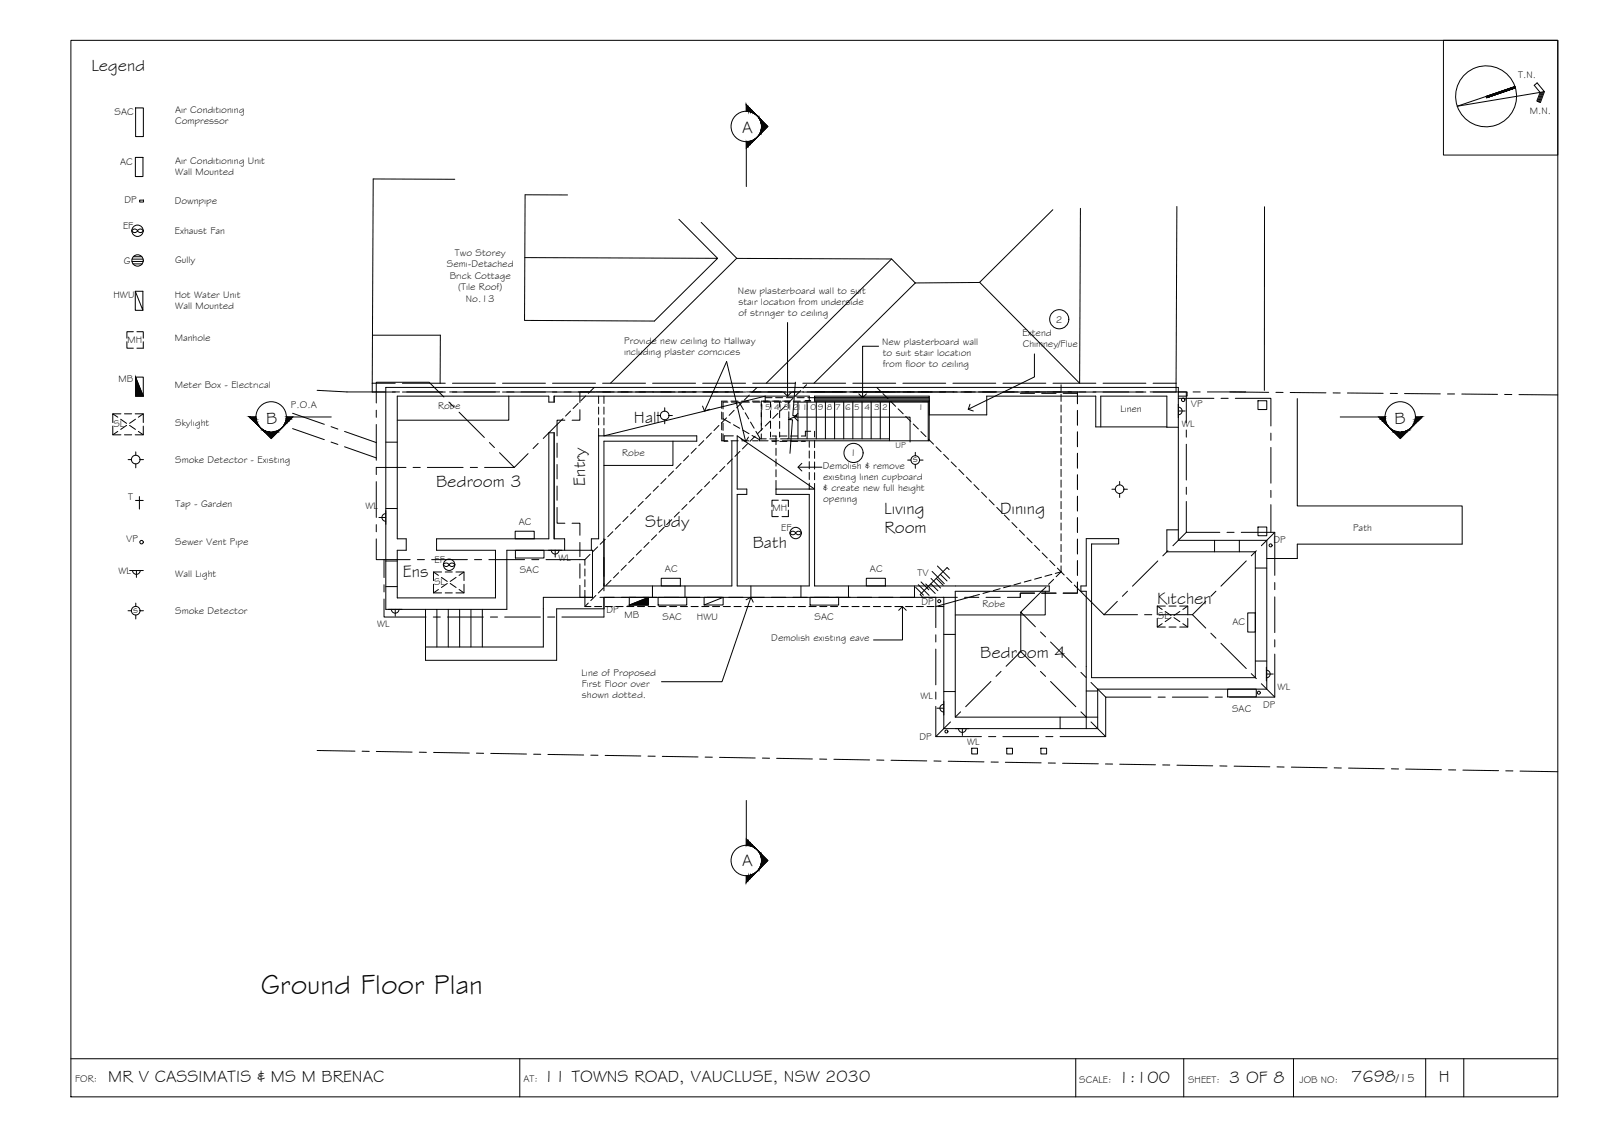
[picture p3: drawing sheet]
<svg xmlns="http://www.w3.org/2000/svg" width="420mm" height="297mm" viewBox="0 0 420 297" stroke-linecap="round" stroke-linejoin="round" font-family="sans-serif">
<!-- layer: BORDER -->
<g fill="none" stroke="#000" stroke-width=".26">
<path d="M18.6 10.6h390v277h-390zM378.6 10.6h30v30.1h-30zM397.3 22.7l-15.1 5.1 22.9-3.8-2-2.3-.7 .7 1.5 1.8-.8 2.3 .9 .4 1.1-2.9M397.5 23l-7.6 2.6M404.2 24.2l-.9 2.4M404.5 24.1l-1 2.6M404.8 24.1l-1 2.7M18.6 277.6h390M136.3 277.6v10M282.1 277.6v10M310.5 277.6v10M339.2 277.6v10"/>
<path d="M373.9 277.6v10M383.9 277.6v10"/>
<circle cx="389.8" cy="25.3" r="8"/>
</g>
<!-- layer: SECTION POINT -->
<g fill="#000" stroke="#000" stroke-width=".26">
<path d="M198.2 36.3l.4-.3zM198.2 29.9l.4 .4zM199 35.6l-.4 .4zM199 30.7l.2 .6zM199.7 31.5l1.7 1.7-1.7 1.6zM67.9 111.8l.4 .4zM68.7 112.5l.5 .3zM69.5 113.3h3.3l-1.7 1.7zM73.5 112.5l.4-.3zM74.3 111.8l-.4 .4zM364 111.8l.4 .4zM364.4 112.2l.5 .3z"/>
<path d="M365.6 113.3h3.3l-1.7 1.7zM369.2 112.8l.5-.3zM370.4 111.8l-.3 .4zM198.2 222.4l.4 .4zM198.2 228.8l.4-.4zM198.6 222.8l.4 .4zM199.2 227.5l-.2 .6zM199.7 224l1.7 1.6-1.7 1.7z"/>
<path d="M195.7 27.5l.6 .5v1.2zM195.7 27.5v1.7h.6z"/>
<path d="M195.7 37.2l.6-.1v1.2zM195.7 37.2v1.6l.6-.5z"/>
<path d="M196.3 28l.5 .5v.8zM196.3 28v1.2l.5 .1z"/>
<path d="M196.3 37.1l.5-.1v.8zM196.3 37.1v1.2l.5-.5z"/>
<path d="M196.8 28.5l.5 .5v.5zM196.8 28.5v.8l.5 .2z"/>
<path d="M196.8 37l.5-.1v.4zM196.8 37v.8l.5-.5z"/>
<path d="M197.3 29l.4 .7zM197.3 29v.5l.4 .2z"/>
<path d="M197.3 36.9l.4-.3v.2zM197.3 36.9v.4l.4-.5z"/>
<path d="M197.7 29.5l.5 .5zM197.7 29.5l.5 .5z"/>
<path d="M197.7 36.6l.5-.3zM197.7 36.6v.2l.5-.4z"/>
<path d="M199 30.7l.2 .6zM198.6 30.3l.4 .5z"/>
<path d="M199.2 35.1l-.2 .5zM199 35.6l.2-.3z"/>
<path d="M199.2 31l.3 .3v.5zM199.2 31l.3 .8z"/>
<path d="M199.5 34.6v.5h-.3zM199.2 35.1v.2l.3-.2z"/>
<path d="M199.5 31.3l.2 .1v.9zM199.5 31.3l.2 1z"/>
<path d="M199.7 34v.9l-.2-.3zM199.5 34.6v.5l.2-.2z"/>
<path d="M199.7 31.4v1.5zM199.7 31.4v1.5z"/>
<path d="M199.7 33.5v1.3zM199.7 34v.9z"/>
<path d="M65.5 109.3l.5 .5h1.1zM65.5 109.3h1.6v.5z"/>
<path d="M66 109.8l.5 .6h.8zM66 109.8h1.1l.2 .6z"/>
<path d="M66.5 110.4l.5 .4h.4zM66.5 110.4h.8l.1 .4z"/>
<path d="M67 110.8l.7 .5zM67 110.8h.4l.3 .5z"/>
<path d="M67.5 111.3l.5 .5zM67.5 111.3l.5 .5z"/>
<path d="M69 112.8l.2 .3h.5zM69 112.8l.7 .3z"/>
<path d="M68.7 112.5l.5 .3zM68.3 112.2l.4 .3z"/>
<path d="M69.2 113.1l.2 .1h.9zM69.2 113.1l1.1 .1z"/>
<path d="M69.4 113.2l1.4 .1zM69.4 113.2l1.4 .1z"/>
<path d="M71.4 113.3h1.4zM72 113.2h.9z"/>
<path d="M72 113.2h.9l-.4-.1zM72.5 113.1h.5l-.1 .1z"/>
<path d="M72.5 113.1h.5v-.3zM73 112.8h.3l-.3 .3z"/>
<path d="M73 112.8l.5-.3zM73.5 112.5l-.2 .3z"/>
<path d="M74.6 111.3l-.3 .5zM74.6 111.3h.2l-.5 .5z"/>
<path d="M74.8 110.8l-.2 .5h.2zM74.8 110.8h.5l-.5 .5z"/>
<path d="M75 110.4l-.2 .4h.5zM75 110.4h.7l-.4 .4z"/>
<path d="M75.1 109.8l-.1 .6h.7zM75.1 109.8h1.1l-.5 .6z"/>
<path d="M75.1 109.3v.5h1.1zM75.1 109.3h1.7l-.6 .5z"/>
<path d="M362.1 109.8l1.1-.5 .1 .5zM361.6 109.3l.5 .5 1.1-.5z"/>
<path d="M362.6 110.4l.7-.6 .1 .6zM362.1 109.8l.5 .6 .7-.6z"/>
<path d="M363.4 110.4l.2 .4h-.5zM362.6 110.4l.5 .4 .3-.4z"/>
<path d="M363.6 110.8l.2 .5h-.2zM363.1 110.8l.5 .5v-.5z"/>
<path d="M363.8 111.3l.3 .5zM363.6 111.3l.4 .5-.2-.5z"/>
<path d="M364.9 112.5l.4 .3zM364.8 112.5l.3 .3z"/>
<path d="M365.3 112.8l.6 .3h-.6zM365.1 112.8l.2 .3v-.3z"/>
<path d="M365.5 113.2l.4-.1 .5 .1zM365.3 113.1l.2 .1 .4-.1z"/>
<path d="M365.6 113.3h1.4zM365.5 113.2h.9z"/>
<path d="M367.5 113.3l1.5-.1zM367.5 113.3l1.5-.1z"/>
<path d="M368.1 113.2l1.1-.1-.2 .1zM368.1 113.2l1.1-.1z"/>
<path d="M368.6 113.1l.8-.3-.2 .3zM368.6 113.1l.8-.3z"/>
<path d="M369.2 112.8l.5-.3zM369.6 112.5l.5-.3z"/>
<path d="M370.4 111.8l.5-.5zM370.7 111.3l-.3 .5 .5-.5z"/>
<path d="M370.7 111.3l.7-.5zM371 110.8l-.3 .5 .7-.5z"/>
<path d="M371 110.8l.9-.4-.5 .4zM371.1 110.4l-.1 .4 .9-.4z"/>
<path d="M371.1 110.4l1.3-.6-.5 .6zM371.2 109.8l-.1 .6 1.3-.6z"/>
<path d="M371.2 109.8l1.7-.5-.5 .5zM371.2 109.3v.5l1.7-.5z"/>
<path d="M196.3 229.6l-.6 1.7 .6-.5zM195.7 229.6h.6l-.6 1.7z"/>
<path d="M196.3 220.5l-.6 1.1 .6 .1zM195.7 220l.6 .5-.6 1.1z"/>
<path d="M196.8 229.5l-.5 1.3 .5-.6zM196.3 229.6l.5-.1-.5 1.3z"/>
<path d="M196.8 221l-.5 .7 .5 .1zM196.3 220.5l.5 .5-.5 .7z"/>
<path d="M197.3 229.3l-.5 .9 .5-.5zM196.8 229.5l.5-.2-.5 .9z"/>
<path d="M196.8 221.8l.5 .1v-.4zM196.8 221l.5 .5-.5 .3z"/>
<path d="M197.7 229.1l-.4 .6zM197.3 229.3l.4-.2-.4 .6z"/>
<path d="M197.3 221.9l.4 .3v-.2zM197.3 221.5l.4 .5-.4-.1z"/>
<path d="M198.2 228.8l-.5 .5zM197.7 229.1l.5-.3-.5 .5z"/>
<path d="M197.7 222.2l.5 .3zM197.7 222l.5 .4-.5-.2z"/>
<path d="M199.2 227.5l-.2 .6zM199 228l-.4 .4z"/>
<path d="M199 223.2l.2 .5zM199 223.2l.2 .3z"/>
<path d="M199.5 227l-.3 .8 .3-.3zM199.5 227l-.3 .8z"/>
<path d="M199.2 223.7l.3 .5v-.5zM199.2 223.5l.3 .2h-.3z"/>
<path d="M199.7 226.5l-.2 1 .2-.1zM199.7 226.5l-.2 1z"/>
<path d="M199.7 223.9l-.2 .3 .2 .6zM199.5 223.7l.2 .2-.2 .3z"/>
<path d="M199.7 225.9v1.5zM199.7 225.9v1.5z"/>
<path d="M199.7 224v1.3zM199.7 223.9v.9z"/>
</g>
<g fill="none" stroke="#000" stroke-width=".26">
<path d="M195.7 29.2v-1.7l5.7 5.7-5.7 5.6M195.7 37.2v11.7M67.1 109.3h-1.6l5.6 5.7 5.7-5.7M75.1 109.3h11.8M351.5 109.3h11.7M361.6 109.3l5.6 5.7 5.7-5.7h-1.7M195.7 220l5.7 5.6-5.7 5.7v-1.7M195.7 209.9v11.7"/>
<circle cx="195.7" cy="33.2" r="4"/>
<circle cx="71.1" cy="109.3" r="4"/>
<circle cx="367.2" cy="109.3" r="4"/>
<circle cx="195.7" cy="225.6" r="4"/>
</g>
<!-- layer: SERVICES -->
<g fill="none" stroke="#000" stroke-width=".26">
<path d="M35.6 28.3h2v7.5h-2zM35.5 41.3h2v5h-2zM36.6 52.5h1v.5h-1zM34.6 68.6h3M34.6 67.9h2.9M34.8 60.3a.86 .86 0 0 1 1.3 .2 .84 .84 0 0 1-.8 .5 .84 .84 0 0 1-.7-.5zM34.9 69.2h2.4M35 67.3h2.2M35.5 76.4l2 5v-5h-2v5h2M36.1 60.5a.86 .86 0 0 1 1.5 0M36.1 60.5a.86 .86 0 0 0 1.5 0M33.3 89.6v1.7h1.7"/>
<path d="M35 87h-1.7v1.7M35.5 98.9v5h2.1l-2.1-5h2.1v5M35.9 87h1.7v1.7M37.6 89.6v1.7h-1.7M29.6 111.7v2.3h2.1M29.6 108.5h2.1M30.9 109.4l-1.3-.9v2.3M30.9 113.1l-1.3 .9M31.7 109.9l1.5 1.1M32.6 108.5h1.9M32.6 114h1.9M33.2 111.5l-1.5 1.1"/>
<path d="M34 111.5l1.5 1.1M35.5 108.5h2.1v2.3M35.5 109.9l-1.5 1.1M35.6 118.5v.9M36.3 113.1l1.3 .9M37.6 111.7v2.3h-2.1M37.6 108.5l-1.3 .9M172.3 108.9h.9M174.3 106.9v.9M174.3 110.1v1M175.5 108.9h.8M240.1 118.6v.9"/>
<path d="M309 106.7a1.01 1.01 0 0 1 1 1 1.01 1.01 0 0 1-1 1M309 107.8h1.8M309 106v3.6M33.6 120.5h.9M35.5 131.2h2.1M35.6 121.6v1.1M36.6 130.2v3.3M36.7 120.5h.9M99.4 135.7h1.8M101.2 134.7a1.01 1.01 0 0 0-1 1 1.01 1.01 0 0 0 1 1M101.2 133.9v3.6M135.1 139.3h5v2h-5z"/>
<path d="M202.5 133.7v1.7h1.6M204.1 131.1h-1.6v1.7M205.1 131.1h1.7v1.7M206.8 133.7v1.7h-1.7M207.4 139.5a.86 .86 0 0 1 1.3 .2 .84 .84 0 0 1-.8 .5 .84 .84 0 0 1-.7-.5zM208.9 139.5a.86 .86 0 0 1 1.3 .2 .84 .84 0 0 1-.8 .5 .84 .84 0 0 1-.7-.5zM238 120.6h.9M240.1 121.7v1.1M241.2 120.6h.9M291.6 128.3h.9M293.7 126.2v.9M293.7 129.4v1"/>
<path d="M294.8 128.3h.9M34 149.6h3.6M34.8 149.6a1.01 1.01 0 0 0 1 1 1.01 1.01 0 0 0 1-1M35.6 158.1v.9M35.8 149.6v1.8M101.9 159.8h3.6M102.6 159.7a1.01 1.01 0 0 0 1 1.1 1.01 1.01 0 0 0 1.1-1.1M103.7 159.8v1.8M113.7 153.2v2.2h2.1M113.7 150h2.1M115 150.8l-1.3-.8v2.2M115 154.6l-1.3 .8"/>
<path d="M115.8 151.4l1.5 1M116.5 147.8a.86 .86 0 0 1 1.3 .3 .86 .86 0 0 1-1.5 0zM116.8 150h1.8M116.8 155.4h1.8M117.3 153l-1.5 1M117.8 148.1a.86 .86 0 0 1 1.5 0M117.8 148.1a.86 .86 0 0 0 1.5 0M118.1 153l1.5 1M119.6 150h2.1v2.2M119.6 151.4l-1.5 1M120.4 154.6l1.3 .8M121.7 153.2v2.2h-2.1"/>
<path d="M121.7 150l-1.3 .8M135.2 144.3h7.5v2h-7.5zM143.8 144.3h3.6M144.6 144.3a1.01 1.01 0 0 0 1 1 1.01 1.01 0 0 0 1-1M145.6 144.3v1.8M170 156.6h-5v2l5-2v2h-5M172.6 156.6h7.5v2h-7.5zM173.4 151.6h5v2h-5zM189.7 156.6v2h-5v-2h5l-5 2M212.5 156.6h7.4v2h-7.4zM227.2 151.6h5v2h-5zM240.1 154l2.1 2"/>
<path d="M240.8 153.3l2.9 2.8M241.6 152.6l2 2M242.8 153.1l2.5 2.5M244.1 153l1.9 1.9M244.2 151.7l2.5 2.5M244.5 149.8l3.2 3.2M245.6 151.6l1.8 1.9M245.9 148.4l3.2 3.2M246.6 150.6l1.8 1.7M248.9 149.3l-.5-.5-7.1 7.1 .6 .5M303.5 158.9h2.1M304.8 159.8l-1.3-.9v2.3"/>
<path d="M306.6 158.9h1.8M309.4 158.9h2.1v2.3M311.5 158.9l-1.3 .9M33.6 160.1h.9M35.6 161.2v1.1M36.7 160.1h.9M303.5 162.1v2.3h2.1M304.8 163.5l-1.3 .9M305.6 160.3l1.5 1.1M306.6 164.4h1.8M307.1 161.9l-1.5 1.1M307.9 161.9l1.5 1.1"/>
<path d="M309.4 160.3l-1.5 1.1M310.2 163.5l1.3 .9M311.5 162.1v2.3h-2.1M327.2 160.7h2v5h-2zM332.1 175.7a1.01 1.01 0 0 1 1 1 1.01 1.01 0 0 1-1 1M332.1 176.7h1.8M332.1 174.9v3.6M245.7 185.7h1.8M247.5 184.7a1.01 1.01 0 0 0-1 1 1.01 1.01 0 0 0 1 1M247.5 183.9v3.6M250.6 191h3.6M251.4 191a1.01 1.01 0 0 0 1 1 1.01 1.01 0 0 0 1-1"/>
<path d="M252.4 191v1.8M322 180.7h7.5v2h-7.5z"/>
<circle cx="36.1" cy="60.5" r="1.49"/>
<circle cx="36.1" cy="68.3" r="1.49"/>
<circle cx="174.3" cy="108.9" r="1.13"/>
<circle cx="310.3" cy="104.8" r=".46"/>
<circle cx="35.6" cy="120.5" r="1.13"/>
<circle cx="208.7" cy="139.7" r="1.49"/>
<circle cx="240" cy="120.6" r="1.13"/>
<circle cx="293.6" cy="128.3" r="1.13"/>
<circle cx="37.1" cy="142.1" r=".46"/>
<circle cx="117.8" cy="148.1" r="1.49"/>
<circle cx="246.3" cy="157.6" r=".39"/>
<circle cx="333.2" cy="143" r=".39"/>
<circle cx="35.6" cy="160.1" r="1.13"/>
<circle cx="248.2" cy="191.8" r=".39"/>
<circle cx="330.2" cy="181.6" r=".39"/>
</g>
<path d="M35.5 98.9l2.1 5h-2.1zM165 158.6l5-2v2z" fill="#000" stroke="#000" stroke-width=".26"/>
<!-- layer: EXISTING -->
<g fill="none" stroke="#000" stroke-width=".26">
<path d="M101.2 115.9h3M133.4 103.9v6.3h-29.2M157 114.3h25.7v1.4h-24.3v37.9h33.5v-37.9M157 112.3v29h-1.9v3M157 103.9v1.9M157 106.7v1.9M157 109.5v1.9M158.4 103.9v1.9M158.4 106.7v1.9M158.4 109.5v1.9M158.4 112.3v2M176.5 115.7v6.3h-18.1"/>
<path d="M192.3 114.3h-2.4v1.4h1M193.3 114.3v13.9h2.6v1.4h-2.6v24h18.9v-24h-8.7v-3.6M202.5 114.3h1.1M202.5 115.7h1.1M203.5 114.3v2.3M203.5 117.5v1.9M204.5 114.3h1.9M204.5 115.7h1.9M207.3 114.3h1.9M207.3 115.7h1.9M210.1 115.7h1.1M211.2 105h1.4"/>
<path d="M212.2 105v-1.1h-66.9v1.5h-1.4v-1.5h-39.7v37.4h2.3v3h-2.3v12.5h25.7v-12.5h-15.4v-3h29.4v-27.8h1.4v27.8h2.8v3M212.2 115.7v1.6M212.2 118.2v1.9M212.6 113.1h-1.4v1.2h-1.1M213.6 105v-1.1h30.1v4.9h15.1v-4.9h28.6v8h18.6M213.6 102.8h30.1M213.6 113.1v1.4M213.6 115.5v1.9M213.6 118.3v1.9M288.7 111.9v-8h17.3v8.1h3M309 102.8h2.3v1.1h-2.3M329.9 105.1h2.3v2.3h-2.3z"/>
<path d="M340.2 104.5v28.1h43.3v10.1h-43.3v3.7h-8M101.2 133.3h3M203.5 120.3v1.9M203.5 123.1v1.9M212.2 126.7v1.5h-8.7M212.2 121v1.9M212.2 123.8v1.9M213.6 126.7v26.9h61.6v1.4h-24.7v33h37.4M213.6 121.1v1.9M213.6 123.9v1.9M309 138.9h-3v5.8h23.2v33h-42.9v-35.1h7.1v-1.4h-8.5v12.4h-1.4v1.4h1.4v36M329.9 138.2h2.3v2.3h-2.3z"/>
<path d="M101.2 153.8h3M101.2 147.1h3M111.6 159.8v13.3h34.4v-13.5h12.4v-3h89.1v34.4h40.4v-10.3h44.3v-39h-23.2v-40.1h-207.8v58.2h31.7v-15.5h22.5v12.3h-12.9v13h-30.9M114.6 159.8v9.8M117.6 159.8v9.8M120.6 159.8v9.8M123.5 159.8v9.8M126.5 159.8v9.8M171.1 153.6v3M179.6 153.6v3M196.9 153.6v3M210.1 153.6v3"/>
<path d="M222.5 153.6v3M239.8 153.6v3M274.1 155v6.2h-23.6M318.5 141.7v3M325 141.7v3M329.2 148.9h3M247.5 166.3h3M329.2 173.3h3M247.5 181.3h3M254.9 196.2h1.5v1.5h-1.5zM264 196.2h1.5v1.5h-1.5zM273 196.2h1.5v1.5h-1.5z"/>
<path d="M278 188v3M284.9 181.2h3"/>
</g>
<!-- layer: BOUNDARY -->
<g fill="none" stroke="#000" stroke-width=".26">
<path d="M83.2 102.3l7.8 .5h10M102.9 102.8h1.9M106.7 102.8h9.3M117.9 102.8h1.9M121.7 102.8h9.3M132.9 102.8h1.9M136.7 102.8h9.3M147.9 102.8h1.9M151.7 102.8h9.3M162.9 102.8h1.9M166.7 102.8h9.4M177.9 102.8h1.9"/>
<path d="M181.7 102.8h9.3M192.9 102.8h1.9M196.7 102.8h9.3M207.9 102.8h1.9M211.7 102.8h9.3M222.9 102.8h1.9M226.7 102.8h9.3M237.9 102.8h1.9M241.7 102.8h9.3M252.9 102.8h1.9M256.7 102.8h9.3M267.9 102.8h1.9"/>
<path d="M271.7 102.8h9.3M282.9 102.8h1.9M286.7 102.8h9.3M297.9 102.8h1.9M301.7 102.8h9.3M312.9 102.8h1.9M316.7 102.8h10M322.5 102.8l10.2 .1M334.6 102.9h1.9M338.4 102.9l9.4 .1M349.6 103h1.9M353.4 103l9.4 .1"/>
<path d="M364.6 103.1l1.9 .1M368.4 103.2l9.3 .1M379.6 103.3h1.9M383.4 103.3l9.4 .1M394.6 103.4h1.9M398.4 103.5h10.2M83.2 196.8l9.9 .1M95 196.9l1.8 .1M98.7 197l9.4 .2M110 197.2h1.8M113.7 197.3l9.4 .1M125 197.5h1.8"/>
<path d="M128.7 197.5l9.4 .2M140 197.7l1.8 .1M143.7 197.8l9.4 .1M154.9 198h1.9M158.7 198l9.4 .2M170 198.2l1.8 .1M173.7 198.3l9.4 .2M184.9 198.5h1.9M188.7 198.6l9.4 .1M199.9 198.7l1.9 .1M203.7 198.8l9.4 .2M215 199h1.8"/>
<path d="M218.7 199.1l9.4 .1M229.9 199.3h1.9M233.7 199.3l9.4 .2M244.9 199.5l1.9 .1M248.7 199.6l9.4 .1M259.9 199.8h1.9M263.7 199.8l9.4 .2M274.9 200l1.9 .1M278.7 200.1l9.4 .2M289.9 200.3h1.9M293.7 200.4l9.4 .1M304.9 200.5l1.9 .1"/>
<path d="M308.7 200.6l9.4 .2M319.9 200.8h1.9M323.7 200.9l9.3 .1M334.9 201.1h1.9M338.7 201.1l9.4 .2M349.9 201.3l1.9 .1M353.7 201.4l9.3 .1M364.9 201.6h1.9M368.7 201.6l9.3 .2M379.9 201.8l1.9 .1M383.7 201.9l9.3 .1M394.9 202.1h1.9"/>
<path d="M398.7 202.2l9.9 .1"/>
</g>
<!-- layer: ROOFPLAN EXIST. -->
<g fill="none" stroke="#000" stroke-width=".26">
<path d="M119.3 47l-21.4-.1-.3 53.6M148.9 51.1h-11.2l-.1 32.9 34 .2 16.6-16.5-50.5-.2M178.1 57.5l10.1 10.2M183.9 58.3l9.3 9.4-33.1 32.8M276.1 55l-19.2 19M283.4 54.6l-.2 45.9-26.3-26.5M308.7 54.1l-.3 46.4M331.6 54.2v48.2M193.2 67.7l40.6 .2 6.3 6.3M233.8 67.9l-32.8 32.6M240.1 74.2l-26.6 26.3M257 74.1l-16.9 .1"/>
<path d="M97.7 87.9h17.8l-.1 12.7M76.7 108.3l8.4 2.9M76.7 112.4l8.4 2.9M86.8 111.9l1.8 .6M86.8 115.9l1.8 .6M90.4 113.1l8.3 2.9M90.4 117.1l8.3 3M98.7 107.5v1.9M98.7 111.3v9.4M116.4 104.1l-3.8-3.9h-13.9v5.5M117.7 105.4l1.4 1.3M120.4 108.1l6.6 6.6"/>
<path d="M128.4 116l1.3 1.3M131 118.7l3.9 3.8 3.6-3.6M141.1 116.3l-1.3 1.3M147.7 109.8l-5.2 5.1M149.6 107.8l-1.3 1.3M151.6 105.8l-1.3 1.3M153.6 103.8l-1.3 1.3M155.9 101.6l-1.6 1.5M180.6 119.5l-1.3 1.3M182.6 117.5l-1.3 1.3M184.6 115.5l-1.3 1.4M186.6 113.5l-1.3 1.4"/>
<path d="M188.6 111.5l-1.4 1.4M190.5 109.6l-1.3 1.3M192.5 107.6l-1.3 1.3M194.1 118.3l-1.3 1.4M194.5 105.6l-1.3 1.3M196.1 116.3l-1.4 1.4M196.5 103.6l-1.3 1.3M198 114.4l-1.3 1.3M198.6 101.6l-1.4 1.3M200 112.4l-1.3 1.3M202 110.4l-1.3 1.3M204 108.4l-1.3 1.3"/>
<path d="M206 106.4l-1.3 1.3M208 104.4l-1.3 1.3M210 102.4l-1.4 1.4M211.5 100.9l-.9 .9M229.9 101.6l1 .9M231.6 103.2l1.3 1.3M233.6 105.2l1.3 1.3M235.5 107.2l1.4 1.3M237.5 109.2l1.4 1.3M239.5 111.2l1.4 1.3M241.5 113.1l1.4 1.4M243.5 115.1l1.3 1.4"/>
<path d="M245.5 117.1l1.3 1.3M247.5 119.1l1.3 1.3M278.3 100.9v1.5M278.3 103.3v1.9M278.3 106.2v1.8M278.3 109v1.9M278.3 111.8v1.9M278.3 114.6v1.9M278.3 117.4v1.9M309 104.4h9.4M311.1 102.8v8M311.1 112.7v1.9"/>
<path d="M311.1 116.5v9.3M320.2 104.4h1.9M324 104.4h9.3v7.3M333.3 113.6v1.8M333.3 117.3v9.4M98.7 126.3v9.4M98.7 137.5v1.9M106.5 122.5h-7.8v1.9M108.3 122.5h1.9M112.1 122.5h9.4M123.3 122.5h1.9M127.1 122.5h7.8"/>
<path d="M160.7 139.4l-1.3 1.3M162.7 137.4l-1.3 1.3M164.7 135.4l-1.3 1.3M166.7 133.4l-1.3 1.3M168.7 131.4l-1.3 1.4M170.7 129.4l-1.4 1.4M172.7 127.5l-1.4 1.3M174.2 138.2l-1.3 1.3M174.7 125.5l-1.4 1.3M176.2 136.2l-1.4 1.4M176.6 123.5l-1.3 1.3M178.2 134.3l-1.4 1.3"/>
<path d="M178.6 121.5l-1.3 1.3M180.2 132.3l-1.4 1.3M182.1 130.3l-1.3 1.3M184.1 128.3l-1.3 1.3M186.1 126.3l-1.3 1.3M188.1 124.3l-1.3 1.3M190.1 122.3l-1.3 1.3M192.1 120.3l-1.3 1.4M249.5 121.1l1.3 1.3M251.5 123.1l1.3 1.3M253.5 125.1l1.3 1.3M255.4 127.1l1.4 1.3"/>
<path d="M257.4 129l1.3 1.4M259.4 131l1.3 1.4M261.4 133l1.3 1.4M263.4 135l1.3 1.3M265.4 137l1.3 1.3M267.4 139l1.3 1.3M278.3 120.2v1.9M278.3 123v1.9M278.3 125.8v1.9M278.3 128.7v1.8M278.3 131.5v1.9M278.3 134.3v1.9"/>
<path d="M278.3 137.1v1.9M278.3 139.9v1.9M311.1 131.5v8.1h8.8M311.1 127.7v1.9M311.1 139.6l-3.5 3.5M321.8 139.6h1.9M325.6 139.6h8.7v11.2M333.3 128.6v1.8M333.3 132.3v7.3M334.3 139.6l-3.5 3.5M98.7 141.3v5.4h8.9M100.7 157v4.8h11"/>
<path d="M100.7 146.7v4.7M100.7 153.3v1.9M109.5 146.7h1.8M113.2 146.7h9.4M124.4 146.7h1.9M128.2 146.7h9.4M139.5 146.7h1.8M143.2 146.7h10.2v1.5M153.4 154.8v4.2h1.6M153.4 149.2v1.8M153.4 152v1.8M154.3 158.1l-.9 .9"/>
<path d="M154.8 145.3l-1.4 1.4M155.9 159h1.9M156.3 156.1l-1.4 1.4M156.7 143.4l-1.3 1.3M158.3 154.1l-1.4 1.4M158.4 156.8v5h-11M158.4 146.1v5M158.4 153v1.9M158.7 141.4l-1.3 1.3M158.8 159h1.8M160.3 152.1l-1.4 1.4M161.6 159h1.8"/>
<path d="M162.2 150.1l-1.3 1.4M164.2 148.2l-1.3 1.3M164.4 159h1.9M166.2 146.2l-1.3 1.3M167.2 159h1.9M168.2 144.2l-1.3 1.3M170 159h1.9M170.2 142.2l-1.3 1.3M172.2 140.2l-1.3 1.3M172.8 159h1.9M175.6 159h1.9M178.4 159h1.9"/>
<path d="M181.3 159h1.8M184.1 159h1.8M186.9 159h1.9M189.7 159h1.9M192.5 159h1.9M195.3 159h1.9M198.1 159h1.9M200.9 159h1.9M203.8 159h1.8M206.6 159h1.8M209.4 159h1.9M212.2 159h1.9"/>
<path d="M215 159h1.9M217.8 159h1.9M220.6 159h1.9M223.4 159h1.9M226.3 159h1.8M229.1 159h1.8M231.9 159h1.9M234.7 159h1.9M237.5 159h1.9M240.3 159h1.9M243.1 159h1.9M245.4 156.6v7.9"/>
<path d="M245.9 159h1.6M256.9 155.8l-11.5 3.2M259.6 155.1l-1.8 .5M262.3 154.3l-1.8 .5M265 153.6l-1.8 .5M267.7 152.8l-1.8 .5M269.4 141l1.3 1.3M270.4 152.1l-1.8 .5M271.3 143l1.4 1.3M273.2 151.3l-1.9 .5M273.3 145l1.4 1.3M273.5 154.7l-5.8 5.8"/>
<path d="M274.3 153.9l-1.3 1.3M275.3 147l1.4 1.3M275.9 150.6l-1.8 .5M276.3 151.9l-1.3 1.3M277.3 148.9l1.8 1.8M278.3 149.9l-1.3 1.3M278.3 149.9l-1.5 .4M278.3 142.7v1.9M278.3 145.5v1.9M278.3 148.4v1.5M279.8 151.4l1.3 1.3M281.8 153.4l7.7 7.8"/>
<path d="M293 157.7l-3.5 3.5M295.7 155l-1.3 1.3M303.7 147.1l-6.7 6.6M306.3 144.4l-1.3 1.3M316.2 157.7l-3.5 3.5M318.9 155l-1.3 1.3M326.9 147.1l-6.7 6.6M329.5 144.4l-1.3 1.3M334.3 152.7v1.9M334.3 156.5v9.4M113.6 161.8h1.9M117.4 161.8h9.4"/>
<path d="M128.6 161.8h1.9M132.4 161.8h9.3M143.6 161.8h1.9M245.4 166.4v1.9M245.4 170.2v9.3M259.9 178.7l-6.6 6.6M262.5 176l-1.3 1.3M267.7 170.8l-3.8 3.9M267.7 170.8l3.9 3.9M271.6 164.3l-3.9-3.8v10.3M272.9 176l1.3 1.3M272.9 165.7l1.3 1.3"/>
<path d="M275.5 178.7l6.7 6.6M275.5 168.3l6.7 6.6M283.5 176.3l1.3 1.3M286.1 178.9l3.9 3.9M289.5 161.2h8.8M300.2 161.2h1.9M304 161.2h8.7M312.7 161.2l3.5 3.5M317.6 166l1.3 1.3M320.2 168.6l6.7 6.7M328.2 176.6l1.3 1.3M330.8 179.3l3.5 3.5"/>
<path d="M334.3 171.5v11.3h-11.8M334.3 167.7v1.9M245.4 185.2v7.9h12M245.4 181.4v1.9M249.3 189.3l-3.9 3.8M251.9 186.6l-1.3 1.3M259.3 193.1h1.9M263 193.1h9.4M274.3 193.1h1.8M283.5 186.6l1.3 1.3M286.1 189.3l3.9 3.8M301.8 182.8h-11.8v10.3h-12"/>
<path d="M303.7 182.8h1.9M307.5 182.8h9.4M318.7 182.8h1.9"/>
</g>
<!-- layer: HATCH -->
<g fill="#545454" stroke="#545454" stroke-width=".26">
<path d="M232.6 104.3l11.1 .9v-.9zM232.6 104.3l11.1 .9h-10.2z"/>
<path d="M213.6 104.3l19.9 .9-.9-.9zM213.6 104.3l19.9 .9h-19.9z"/>
</g>
<!-- layer: NEWWORK -->
<path d="M212.2 128.2h1.4" fill="none" stroke="#000" stroke-width=".3"/>
<g fill="none" stroke="#000" stroke-width=".26">
<path d="M146.1 116.2v3.7M148.2 110.2h-2.1v4.1M152.1 107.4v2.8h-2.1M154.5 102.8h-2.4v2.7M156.4 102.8h3.8M162 102.8h3.8M167.6 102.8h3.8M173.3 102.8h3.7M178.9 102.8h3.8M184.5 102.8h3.8M190.1 102.8h3.8M195.8 102.8h3.7"/>
<path d="M199.7 105.2h1.8M200.7 104.3h1.8M200.7 103.9v1.5M201.4 102.8h3.8M202.4 105.2h1.9M203.4 104.3h1.9M205.2 105.2h1.9M206.2 104.3h1.9M207 102.8h3.8M208 105.2h1.9M209 104.3h1.9M210.8 105.2h1.8"/>
<path d="M211.9 104.3h31.8M212.6 102.8h3.8M218.3 102.8h3.7M223.9 102.8h3.8M229.5 102.8h3.8M235.1 102.8h3.8M240.8 102.8h3.7M243.7 104.1v1.1h-30.1v-.9M246.4 102.8h3.8M252 102.8h3.8M257.6 102.8h3.8M263.3 102.8h3.7"/>
<path d="M267.6 103.1h3.7M268.9 102.8h3.8M273.2 103.1h3.8M274.5 102.8h3.8M278.8 103.1h3.8v2.8M280.1 102.8h2.5v2.9M282.6 107.6v3.9M282.6 113.2v3.9M282.6 118.8v4M146.1 133v4.2h2.1M146.1 121.8v3.8M146.1 127.4v3.8"/>
<path d="M150 137.2h2.1v3.1M282.6 124.5v3.9M282.6 130.1v3.9M282.6 135.7v3.9M152.1 153.5v3.1h3.4M152.1 142.2v3.8M152.1 147.8v3.8M157.3 156.6h3.8M163 156.6h3.7M168.6 156.6h3.7M174.2 156.6h3.8M179.8 156.6h3.8"/>
<path d="M185.5 156.6h3.7M191.1 156.6h3.7M196.7 156.6h3.8M202.3 156.6h3.8M208 156.6h3.7M213.6 156.6h3.7M219.2 156.6h3.8M224.8 156.6h3.8M230.5 156.6h3.7M236.1 156.6h3.7M241.7 156.6h3.8M247.3 156.6h3.8"/>
<path d="M253 156.6h3.7M258.6 156.6h3.7M264.2 156.6h3.4v-1.1h3.7h-3.7v1.1M273.2 155.5h3.8M282.6 152.6v2.9h-3.8h3.8v-2.7M282.6 141.3v4M282.6 147v3.9"/>
</g>
<!-- layer: STAIRS -->
<g fill="none" stroke="#000" stroke-width=".26">
<path d="M189.3 113.6v2h1.5M189.3 108v1.9M189.3 110.8v1.9M189.6 108.2v1.8M189.6 110.9v1.9M189.6 113.8v1.8M189.6 109.8l2 1.1M190.7 105.2h-1.4v1.9M190.9 105.4h-1.3v1.8M191.7 105.2h1.9M191.7 115.6h1.9M191.8 105.4h1.9"/>
<path d="M192.4 111.4l1.6 .9M193.8 105.4l1.2 2M194.5 105.2h1.9M194.5 115.6h1.9M194.7 105.4h1.8M194.8 112.7l1.6 1M195.4 108.2l1 1.6M196.8 110.7l1 1.6M197.2 114.2l2 1.1M197.3 105.2h1.9M197.4 115.6h1.5M197.5 105.4h1.9"/>
<path d="M198.3 113.1l1.1 2M199.7 105.2v2M199.7 107.4v2.6M199.7 110.2v2.6M199.7 113.8v1.3M200.1 105.2h1.9M200.3 105.4h1.9M201 115.1h-1.8v.5h2.3M201.9 115.1h1.9M202.1 105.4v1.3M202.1 107.6v1.9M202.1 110.5v1.8"/>
<path d="M202.1 113.3v1.3M202.4 115.6h1.9M202.9 105.2h1.9M203.1 105.4h1.9M204.5 105.4v1.3M204.5 107.6v1.9M204.5 110.5v1.8M204.5 113.3v1.3M204.7 115.1h28.6M205.7 105.2h1.5M205.9 105.4h1.3M206.9 105.4v1.6"/>
<path d="M206.9 107.9v7.2M208.2 105.4h35.2v10.2M209.3 105.4v9.7M211.7 105.4v9.7M214.1 105.4v9.7M216.5 105.4v9.7M218.9 105.4v9.7M221.3 105.4v9.7M223.7 105.4v9.7M226.1 105.4v9.7M228.5 105.4v9.7M230.9 105.4v9.7"/>
<path d="M233.3 105.4v10.2M243.7 105.1v10.5h-38.5"/>
</g>
<!-- layer: 0.13 -->
<path d="M193.3 114.3l20.3 13.9M200.7 103.9l-42.3 10.4M208.6 100.2l-.7 8.8h1.1l-2.2 1 1 .1-.6 8.7" fill="none" stroke="#000" stroke-width=".26"/>
<!-- layer: 0 -->
<g fill="none" stroke="#000" stroke-width=".26">
<path d="M206.6 84.6v19.3M230.4 90.8h-4.2v13.5M271.3 92.8v6l-17.4 8.5M184.3 106.5l.5 1.3 1.3-.5M184.8 107.8l5.8-13 5 21M196.3 114.6l-.7 1.2-1.2-.7M205.5 102.9l1.1 1 .9-1M208.3 109.4h30.4v6.5M209.3 108.4l-1 1 1 1M225.2 103.3l1 1 1-1M254.4 106l-.5 1.3 1.4 .5M209.3 122.5h6.3"/>
<path d="M210.3 121.5l-1 1 1 1M195.7 157.2l1.2-.6 .7 1.3M196.9 156.6l-7.5 22.1h-15.9M236.7 159v8.8h-7.6M235.7 160l1-1 1 1"/>
</g>
<!-- layer: BORDER -->
<g fill="#000" stroke="#000" stroke-width=".26">
<path d="M389.8 25.3l7.5-2.6zM389.8 25.3l7.5-2.6 .2 .3z"/>
<path d="M389.8 25.3l.1 .3 7.6-2.6zM389.9 25.6l7.6-2.6z"/>
</g>
<!-- layer: BLD_01 -->
<g fill="none" stroke="#000" stroke-width=".26">
<path d="M103.7 100.5h-6.1v2.3h6.1M105.5 100.5h11.3M105.5 102.8h11.3M118.7 100.5h11.2M118.7 102.8h11.2M131.8 100.5h11.3M131.8 102.8h11.3M144.9 100.5h11.3M144.9 102.8h11.3M158 100.5h11.3M158 102.8h11.3M171.2 100.5h11.2"/>
<path d="M171.2 102.8h11.2M184.3 100.5h11.2M184.3 102.8h11.2M197.4 100.5h11.3M197.4 102.8h11.3M210.6 100.5h11.2M210.6 102.8h11.2M223.7 100.5h11.2M223.7 102.8h11.2M236.8 100.5h11.2M236.8 102.8h11.2M249.9 100.5h11.3"/>
<path d="M249.9 102.8h11.3M263 100.5h11.3M263 102.8h11.3M276.2 100.5h11.2M276.2 102.8h11.2M289.3 100.5h11.2M289.3 102.8h11.2M302.4 100.5h6v2.3h-6"/>
</g>
<!-- layer: TEXT -->
<g fill="none" stroke="#000" stroke-width=".26">
<circle cx="277.8" cy="83.7" r="2.51"/>
<circle cx="223.9" cy="118.7" r="2.51"/>
</g>
<text font-size="7.5" x="68.4" y="260.5">Ground Floor Plan</text>
<g font-size="4.5">
<text x="24" y="18.6">Legend</text>
<text x="194.7" y="34.9">A</text>
<text x="69.8" y="111.2">B</text>
<text x="166.2" y="110.8">Hall</text>
<text x="365.7" y="111.2">B</text>
<text x="114.4" y="127.8">Bedroom 3</text>
<text x="153.5" y="127.3" transform="rotate(-90 153.5 127.3)">Entry</text>
<text x="231.9" y="134.7">Living</text>
<text x="262.3" y="134.7">Dining</text>
<text x="169.2" y="138.3">Study</text>
<text x="197.4" y="143.8">Bath</text>
<text x="232" y="139.7">Room</text>
<text x="105.6" y="151.3">Ens</text>
<text x="303.5" y="158.4">Kitchen</text>
<text x="257.1" y="172.5">Bedroom 4</text>
<text x="194.7" y="227.1">A</text>
<text x="28.4" y="283.6">MR V CASSIMATIS &amp; MS M BRENAC</text>
<text x="142.6" y="283.6">11 TOWNS ROAD, VAUCLUSE, NSW 2030</text>
<text x="293.3" y="283.9">1:100</text>
<text x="322.3" y="283.9">3 OF 8</text>
<text x="354.4" y="283.8">7698</text>
<text x="377.3" y="283.7">H</text>
</g>
<text font-size="3.2" x="366.2" y="283.8">/15</text>
<g font-size="2.6">
<text x="398.2" y="20.5">T.N.</text>
<text x="45.9" y="29.7">Air Conditioning</text>
<text x="401.2" y="30">M.N.</text>
<text x="30.1" y="30">SAC</text>
<text x="45.9" y="32.6">Compressor</text>
<text x="31.5" y="43.2">AC</text>
<text x="45.9" y="42.9">Air Conditioning Unit</text>
<text x="46" y="45.8">Wall Mounted</text>
<text x="32.6" y="53.2">DP</text>
<text x="45.8" y="53.5">Downpipe</text>
<text x="32.3" y="60.1">EF</text>
<text x="45.9" y="61.2">Exhaust Fan</text>
<text x="32.5" y="69.1">G</text>
<text x="45.9" y="69">Gully</text>
<text x="117.2" y="70">Semi-Detached</text>
<text x="119.3" y="67">Two Storey</text>
<text x="117.9" y="73">Brick Cottage</text>
<text x="120.2" y="76">(Tile Roof)</text>
<text x="193.6" y="77">New plasterboard wall to suit</text>
<text x="29.7" y="78">HWU</text>
<text x="45.8" y="78.2">Hot Water Unit</text>
<text x="46" y="81.1">Wall Mounted</text>
<text x="122.2" y="79.1">No.13</text>
<text x="193.7" y="79.9">stair location from underside</text>
<text x="193.7" y="82.8">of stringer to ceiling</text>
<text x="33.4" y="89.9">MH</text>
<text x="45.8" y="89.5">Manhole</text>
<text x="268.2" y="88">Extend</text>
<text x="276.9" y="84.6">2</text>
<text x="163.7" y="93.1">including plaster corncices</text>
<text x="163.7" y="90.2">Provide new ceiling to Hallway</text>
<text x="231.4" y="90.4">New plasterboard wall</text>
<text x="231.5" y="93.3">to suit stair location</text>
<text x="268.2" y="90.9">Chimney/Flue</text>
<text x="31" y="100.1">MB</text>
<text x="45.8" y="101.7">Meter Box - Electrical</text>
<text x="231.5" y="96.2">from floor to ceiling</text>
<text x="76.3" y="107">P.O.A</text>
<text x="114.9" y="107.2">Robe</text>
<text x="293.8" y="107.9">Linen</text>
<text x="312.3" y="106.8">VP</text>
<text x="29.7" y="111.9">SL</text>
<text x="45.9" y="111.6">Skylight</text>
<text x="310" y="111.8">WL</text>
<text x="163.2" y="119.6">Robe</text>
<text x="223" y="119.6">1</text>
<text x="45.9" y="121.3">Smoke Detector - Existing</text>
<text x="215.8" y="122.9">Demolish &amp; remove</text>
<text x="215.9" y="125.8">existing linen cupboard</text>
<text x="239.4" y="121.2">s</text>
<text x="33.6" y="131.1">T</text>
<text x="215.9" y="131.7">opening</text>
<text x="215.9" y="128.8">&amp; create new full height</text>
<text x="46" y="132.8">Tap - Garden</text>
<text x="95.8" y="133.3">WL</text>
<text x="136.1" y="137.6">AC</text>
<text x="202.6" y="134">MH</text>
<text x="33.1" y="142">VP</text>
<text x="45.9" y="142.8">Sewer Vent Pipe</text>
<text x="204.9" y="139.3">EF</text>
<text x="334" y="142.3">DP</text>
<text x="354.9" y="139.2">Path</text>
<text x="114" y="147.6">EF</text>
<text x="146.4" y="147">WL</text>
<text x="174.4" y="150">AC</text>
<text x="228.2" y="150">AC</text>
<text x="31.1" y="150.5">WL</text>
<text x="46" y="151.2">Wall Light</text>
<text x="113.8" y="153.3">SL</text>
<text x="136.3" y="150.2">SAC</text>
<text x="240.6" y="151">TV</text>
<text x="34.9" y="160.6">s</text>
<text x="46" y="161.1">Smoke Detector</text>
<text x="159.1" y="160.8">DP</text>
<text x="163.8" y="161.9">MB</text>
<text x="241.7" y="158.7">DP</text>
<text x="257.7" y="159.1">Robe</text>
<text x="98.9" y="164.4">WL</text>
<text x="173.8" y="162.6">SAC</text>
<text x="182.8" y="162.5">HWU</text>
<text x="213.6" y="162.6">SAC</text>
<text x="303.7" y="162.3">SL</text>
<text x="323.2" y="163.9">AC</text>
<text x="202.3" y="168.1">Demolish existing eave</text>
<text x="152.5" y="177.2">Line of Proposed</text>
<text x="152.6" y="180.1">First Floor over</text>
<text x="152.6" y="183">shown dotted.</text>
<text x="241.4" y="183.3">WL</text>
<text x="331.3" y="185.5">DP</text>
<text x="335.1" y="180.9">WL</text>
<text x="323.1" y="186.6">SAC</text>
<text x="241.2" y="193.9">DP</text>
<text x="253.7" y="195.3">WL</text>
<text x="19.7" y="283.8">FOR:</text>
<text x="137.3" y="283.6">AT:</text>
<text x="283" y="283.9">SCALE:</text>
<text x="311.6" y="283.9">SHEET:</text>
<text x="340.8" y="283.9">JOB NO:</text>
</g>
<g font-size="2.2">
<text x="199.2" y="107.4">151413121110</text>
<text x="214.5" y="107.4">9</text>
<text x="216.8" y="107.4">8</text>
<text x="219.1" y="107.4">7</text>
<text x="221.7" y="107.4">6</text>
<text x="224" y="107.4">5</text>
<text x="226.8" y="107.4">4</text>
<text x="229.3" y="107.4">3</text>
<text x="231.4" y="107.4">2</text>
<text x="240.8" y="107.4">1</text>
<text x="234.9" y="117.5">UP</text>
</g>
</svg>
